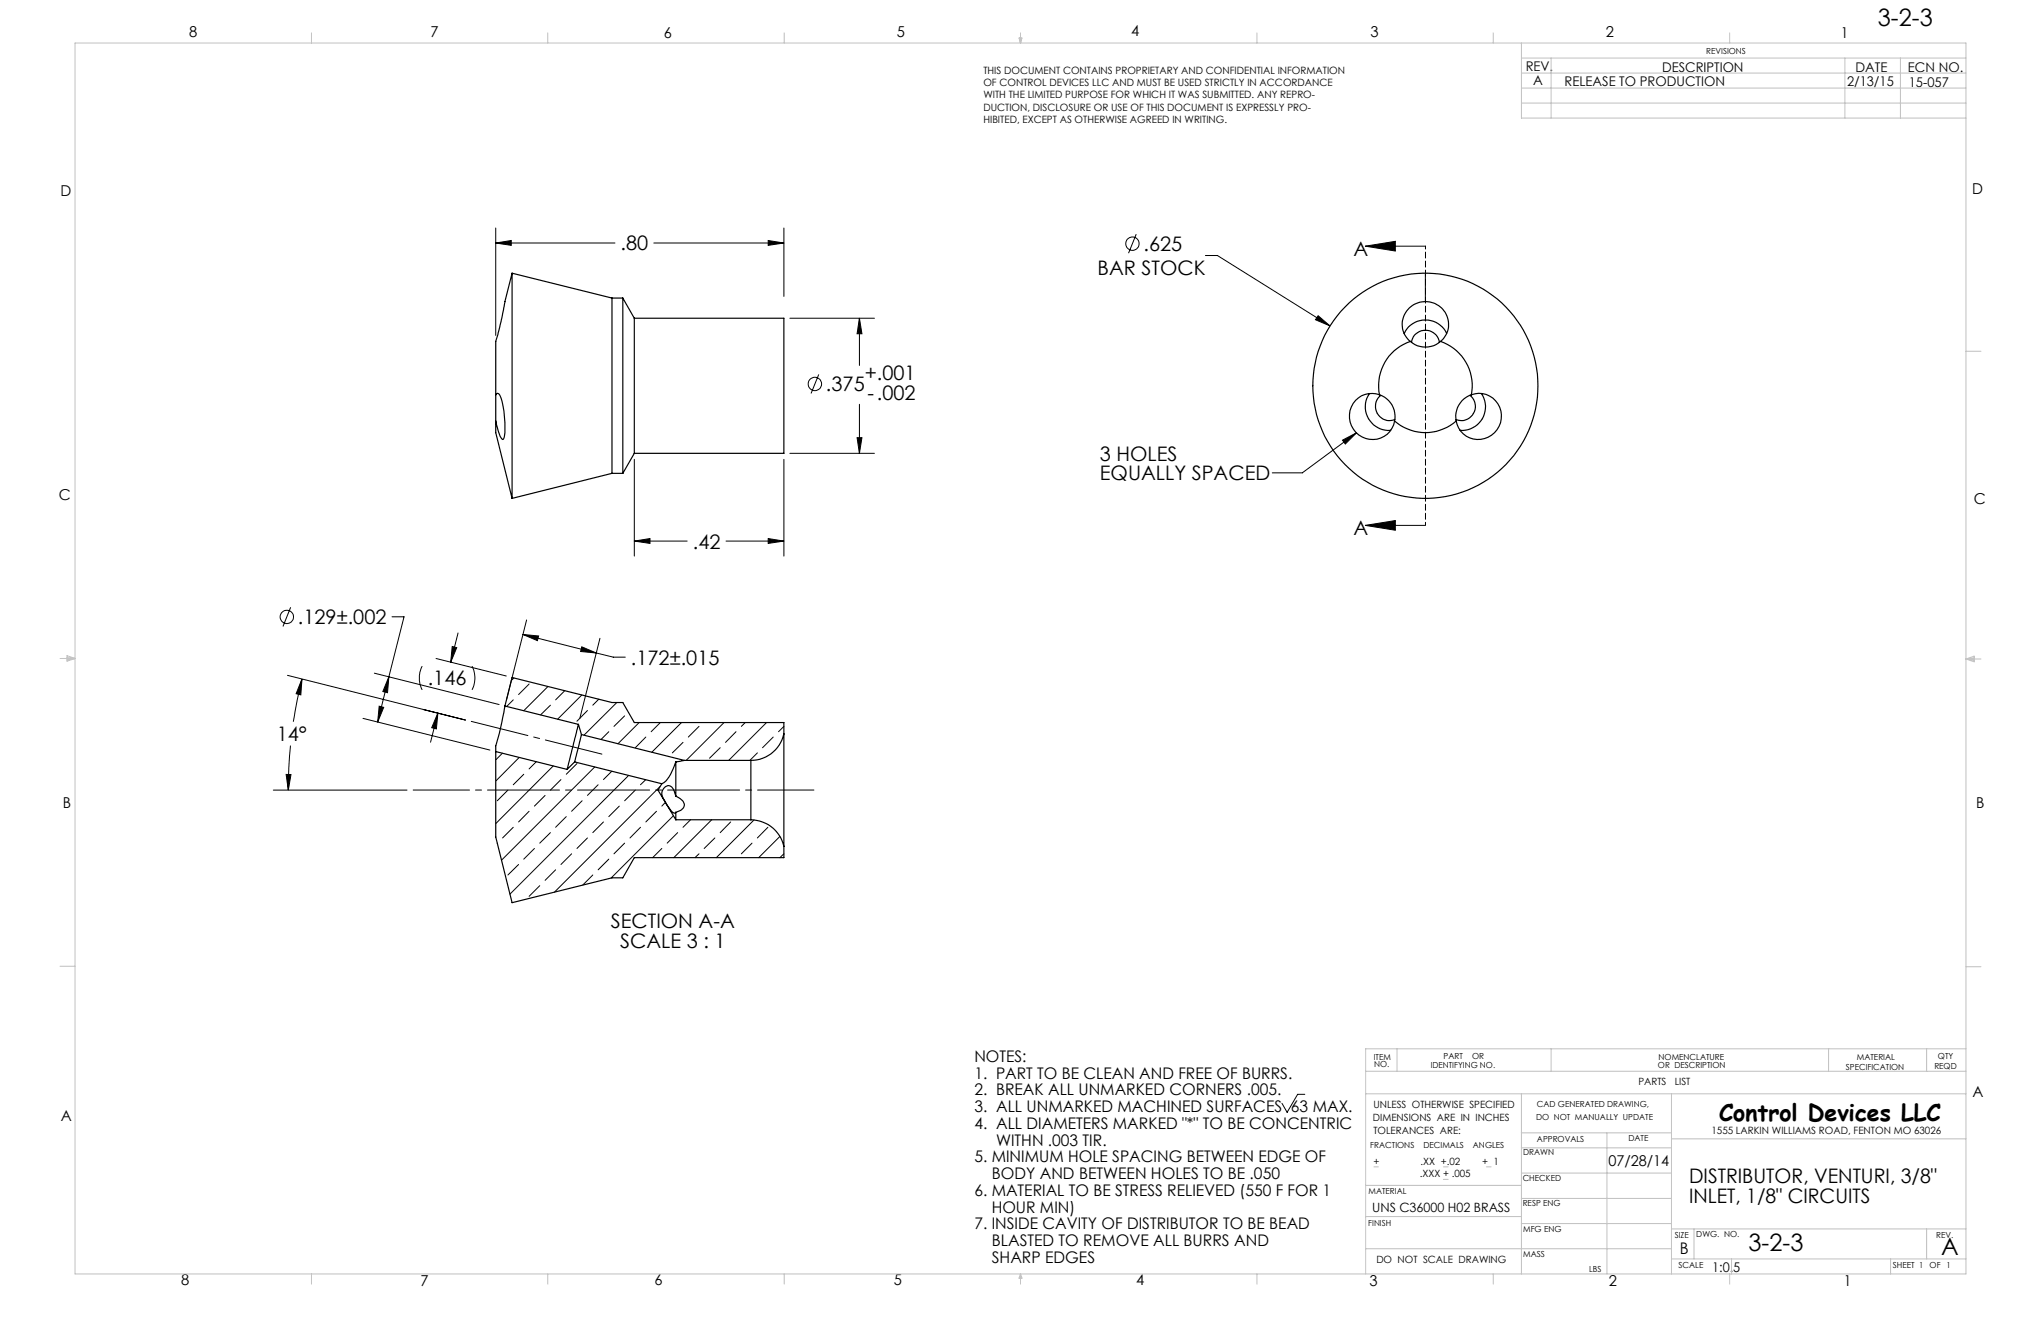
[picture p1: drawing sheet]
<svg xmlns="http://www.w3.org/2000/svg" width="432mm" height="279mm" viewBox="0 0 432 279" stroke-linecap="round" stroke-linejoin="round" font-family="sans-serif">
<g fill="none" stroke="#000" stroke-width=".21">
<path d="M104.9 51.4l3.3-.5v1zM104.9 48.2v22.7M104.9 51.4h25.2M138.3 51.4h27.5M162.5 50.9l3.3 .5-3.3 .5zM165.8 48.2v14.5M240.4 49.5l-1.6 4.1M255 54h2.6l23.8 14.9M288.9 52.1l6.3-1.1v2.1zM288.9 52.1h12.7M301.6 57.8v6M167.1 67.3h17.9"/>
<path d="M173.2 79.2l-1.6 4M181.8 67.3l.6 3.3h-1.1zM181.8 67.3v10M278.9 66.8l2.5 2.1-3.1-1.3zM134.2 97.2v20.4M165.8 97.2v20.4M167.1 95.9h17.9M181.3 92.6h1.1l-.6 3.3zM181.8 85.5v10.4M284 93.1l3-1.6-2.4 2.4zM287 91.5l-11.5 8.5h-6.3M134.2 114.4l3.3-.5v1z"/>
<path d="M134.2 114.4h11.2M153.6 114.4h12.2M162.5 113.9l3.3 .5-3.3 .5zM288.9 111.1l6.3-1v2zM288.9 111.1h12.7M61.5 128.4l-1.6 4.1M82.9 130.5h2.6l-3.2 12.7M92.3 139.3l14.8 3.7M95.7 136.7l.9 .3-1.2 3.1zM96.9 133.9l-1.5 6.2M110.6 134.2l3.3 .3-.2 1zM110.6 134.2l15.6 3.9"/>
<path d="M111.4 131.1l-4.3 17M123.1 136.8l3.1 1.3-3.4-.3zM126.2 138.1l3.6 .9h2.5M126.9 135l-4.2 17M60.8 142.8l37.7 9.5-8.9-2.2M61.5 157.7l-.4 4.7-.1 4.7M63.9 143.6l-.3 3.4-.9-.3zM63.9 143.6l-1.8 9M76.8 151.9l26.8 6.7M79.2 142.4l26.4 6.6M80.2 149.4l1 .2-1.3 3.1zM82.3 143.2l-.3 3.3-1-.2z"/>
<path d="M82.3 143.2l-2.4 9.5M89.3 140.9a5.5 5.5 0 0 0 0 5M92.6 150.8l-.3 3.4-1-.3zM92.6 150.8l-1.5 6.2M99.9 140.9a5.5 5.5 0 0 1 0 5M106.3 159.3l-1.4 1.4M108.6 148l-1.4 1.4M108.7 143.4l-.5 .5M111.9 144.7l-2.2 2.2M115.9 145.2l-5.1 5.1M116.5 149.2l-2.1 2M119.5 146.1l-2 1.9"/>
<path d="M123.1 147l-5.1 5.1M124.3 150.3l-2.2 2.2M126.7 147.9l-1.3 1.3M128.8 154.8l-1.7 1.6M130.5 148.6l-7 6.9M132.2 151.4l-2.3 2.2M135.2 152.8l-4.5 4.5M136.6 155.9l-2.2 2.3M139.7 152.8l-1.9 2M144.2 152.8l-6.3 6.3M144.5 157l-2.3 2.2M147.9 153.6l-2.3 2.3"/>
<path d="M152.4 158.2l-2.3 2.2M153.2 152.8l-8 8M155.7 154.8l-2.2 2.2M157.7 152.8l-.9 .8M160.2 159.2l-1.6 1.6M162.2 152.8l-8 8M163.6 155.9l-2.3 2.3M165.8 153.6l-1.1 1.2M57.8 167.1h28.3M60.5 163.8h1.1l-.6 3.3zM105.2 178.3v.1M107.5 167.1l-2.3 2.3"/>
<path d="M108.6 175l-2.3 2.2M109.9 160.2l-5 5M110.8 163.8l-2.2 2.2M111.9 171.6l-2.2 2.2M113.1 179.5l-2.3 2.2M113.5 161.1l-1.6 1.5M115.3 168.2l-2.2 2.3M116.5 176.1l-2.3 2.2M117.1 162l-12.2 12.2M118.7 164.9l-2.2 2.2M119.8 172.7l-2.3 2.3M122.1 161.5l-2.3 2.3"/>
<path d="M123.2 169.4l-2.3 2.2M124.3 177.2l-2.2 2.3M125.8 162.2l-19.7 19.8M126.5 166l-2.2 2.2M127.7 173.8l-2.3 2.3M129.4 163.1l-1.7 1.8M131 170.5l-2.2 2.2M132.2 178.3l-2.3 2.3M133 164l-25.1 25.1M134.4 167.1l-2.2 2.3M135.5 175l-2.2 2.2M136.6 164.9l-1.1 1.1"/>
<path d="M138.9 171.6l-2.3 2.2M139.6 166.4l-22.3 22.3M140 179.5l-1.9 1.9M140.8 169.7l-.8 .8M142.5 172.5l-13.2 13.2M143.4 176.1l-2.3 2.2M146.1 173.4l-1.6 1.6M150.6 173.4l-8 8M151.2 177.2l-2.2 2.3M154.6 173.8l-2.2 2.3M159.1 178.3l-2.3 2.3M159.5 173.4l-7.9 8"/>
<path d="M162.5 175l-2.3 2.2M165 176.9l-4.5 4.5M109.7 182.8l-2.2 2.3M114.2 187.3l-2.3 2.3M117.5 184l-2.2 2.2M120.9 180.6l-2.2 2.2M125.4 185.1l-2.1 2.1M128.8 181.7l-2.3 2.3M147.9 180.6l-.9 .8M165.8 180.6l-.8 .8M276 231.5h-1.5l-2.2 3.8-1.1-1.9"/>
<circle cx="239.6" cy="51.5" r="1.41"/>
<circle cx="172.4" cy="81.2" r="1.41"/>
<circle cx="60.7" cy="130.5" r="1.41"/>
</g>
<path d="M301.6 52v59.1" fill="none" stroke="#000" stroke-width=".21" stroke-dasharray="1.3 .6" stroke-dashoffset=".6"/>
<path d="M99.7 152.6l27.6 6.9" fill="none" stroke="#000" stroke-width=".21" stroke-dasharray="15.2 1.3 1.3 1.3" stroke-dashoffset="2.9"/>
<path d="M172.2 167.1h-84.8" fill="none" stroke="#000" stroke-width=".21" stroke-dasharray="15.2 1.3 1.3 1.3" stroke-dashoffset="3.3"/>
<g fill="none" stroke="#c0c0c0" stroke-width=".21">
<path d="M15.9 9.1h400v260.4h-400zM65.9 6.9v2.2M115.9 6.9v2.2M165.9 6.9v2.2M215.6 8h.6l-.3 1.1zM215.7 8l.2 1.1M215.9 6.9v2.2M216 8l-.1 1.1M265.9 6.9v2.2M315.9 6.9v2.2M321.9 9.1v15.9h94M321.9 15.5h94"/>
<path d="M321.9 18.6h94M321.9 12.3h94M328.2 12.3v12.7M365.9 6.9v2.2M390.3 12.3v12.7M402.1 12.3v12.7M321.9 21.8h94M415.9 74.3h3.2M12.7 139.3h3.2M14.2 139.1l1.7 .2M14.2 138.7l1.7 .6-1.7 .5zM15.9 139.3l-1.7 .3"/>
<path d="M415.9 139.4h3.2M415.9 139.4l1.8-.6v1.2zM415.9 139.4l1.8 .3M417.7 139.2l-1.8 .2M12.7 204.4h3.2M415.9 204.5h3.2M288.9 231.4h127M288.9 226.6h127M295.6 221.8v4.8M321.9 231.4v38.1M321.9 239.6h31.7M328.2 221.8v4.8"/>
<path d="M340 239.6v29.9M353.6 231.4v38.1M386.9 221.8v4.8M407.6 221.8v4.8M415.9 221.8h-127v47.7M288.9 257.3h33M288.9 250.7h33M290.7 246.8h.9M305.4 246.8h1M305.4 249.4h1M314.5 246.8h1M321.9 258.8h31.7"/>
<path d="M321.9 253.5h31.7M321.9 248.1h31.7M321.9 242.8h31.7M353.6 259.9h62.3M353.6 240.9h62.3M358.4 259.9v6.4M407.6 259.9v6.4M65.9 269.5v2.1M115.9 269.5v2.1M165.9 269.5v2.1M215.9 269.5v2.1M215.9 269.5l.3 .8h-.6z"/>
<path d="M265.9 269.5v2.1M288.9 264.1h64.7M315.9 269.5v2.1M353.6 266.3h62.3M365.9 269.5v2.1M366.3 266.3v3.2M400 266.3v3.2"/>
</g>
<g fill="#000">
<path d="M284 93.1l3-1.6-2.4 2.4z"/>
<path d="M288.9 52.1l6.3-1.1v2.1zM288.9 111.1l6.3-1v2z"/>
<path d="M278.9 66.8l-.6 .8 3.1 1.3zM104.9 51.4l3.3-.5v1zM162.5 50.9l3.3 .5-3.3 .5zM181.8 67.3l.6 3.3h-1.1zM181.3 92.6h1.1l-.6 3.3zM134.2 114.4l3.3-.5v1zM162.5 113.9l3.3 .5-3.3 .5zM82.3 143.2l-.3 3.3-1-.2zM80.2 149.4l1 .2-1.3 3.1zM123.1 136.8l3.1 1.3-3.4-.3zM110.6 134.2l3.3 .3-.2 1zM63.9 143.6l-.3 3.4-.9-.3zM60.5 163.8h1.1l-.6 3.3zM92.6 150.8l-.3 3.4-1-.3zM95.7 136.7l.9 .3-1.2 3.1z"/>
</g>
<g fill="none" stroke="#000" stroke-width=".25">
<path d="M108.3 57.8v47.6M108.3 57.8l-1.5 6-1.4 6.5a10.5 10.5 0 0 0-.5 5v8.2M108.3 57.8l21.2 5.2M129.5 63v37.1M129.5 63h2.3M131.8 63v37.1M131.8 63l2.4 4.3M134.2 67.3v28.6M134.2 67.3h31.6v28.6h-31.6M298.4 72.2a4.9 4.9 0 0 1 .1-7.4 4.9 4.9 0 0 1 7.3 1.3 4.6 4.6 0 0 1-1 6.1M298.4 72.2a9.9 9.9 0 0 0-6.5 11.3M298.4 72.2a4.8 4.8 0 0 0 6.4 0"/>
<path d="M298.6 72.4a2.97 2.97 0 0 1 3-2.6 2.97 2.97 0 0 1 2.9 2.6M304.8 72.2a9.9 9.9 0 0 1 6.5 11.3M306.1 70.5a5 5 0 0 0-4.5-2.8 5 5 0 0 0-4.5 2.9M104.9 89v2.5l3.4 13.9M104.9 83.5l.3-.3a2.63 2.63 0 0 1 1.1 2.2 18.8 18.8 0 0 1 .3 7.3l-.3 .3a8 8 0 0 1-1.4-4M104.9 83.5v5.5M134.2 95.9l-2.4 4.2M289.7 83.2a5 5 0 0 0-.2 5.3 5 5 0 0 0 4.7 2.5M291.9 83.5a4.9 4.9 0 0 0-6.4 3.9 4.9 4.9 0 0 0 5 5.6 4.6 4.6 0 0 0 4.5-4M291.9 83.5a4.8 4.8 0 0 1 3.1 5.5M292.1 83.6a2.99 2.99 0 0 0-.7 3.9 2.99 2.99 0 0 0 3.7 1.2M295 89a9.9 9.9 0 0 0 13.1 0"/>
<path d="M311 83.6a2.98 2.98 0 0 1 .7 3.8 2.98 2.98 0 0 1-3.7 1.3M311.3 83.5a4.9 4.9 0 0 1 6.3 4 4.9 4.9 0 0 1-5.1 5.5 4.7 4.7 0 0 1-4.4-4M311.3 83.5a4.8 4.8 0 0 0-3.2 5.5M313.4 83.2a5 5 0 0 1 .2 5.3 5 5 0 0 1-4.7 2.5M129.5 100.1l-21.2 5.3M129.5 100.1h2.3M104.9 159v18l3.4 13.9 21.2-5.2h2.3l2.4-4.3h31.6v-2.4M104.9 159l15.1 3.7M106.8 149.3l-1.4 6.5a6.7 6.7 0 0 0-.5 3.2M106.8 149.3l1.5-6 21.2 5.3h2.3l2.4 4.2h31.6v2.4M106.8 149.3l15.6 3.9M122.4 153.2l-2.4 9.5"/>
<path d="M122.4 153.2l.6 2.2M123 155.4l-1.4 5.7M123 155.4l21.8 5.4M165.8 155.2a7.2 7.2 0 0 1-6.9 5.6M165.8 155.2v23.8M121.6 161.1l18.4 4.7M121.6 161.1l-1.6 1.6M140 165.8l-.8 1.3 3.8 6.3M143 161.1l-.3 .8a6.6 6.6 0 0 1-2.7 3.9M143 161.1v7.3M143 168.4a2.43 2.43 0 0 0-1.5-2.2 1.77 1.77 0 0 0-1.1 2.9l.3 .4a6.5 6.5 0 0 0 1.9 2.5l.4-.2M143 171.8v1.6"/>
<path d="M143 168.4a2.67 2.67 0 0 1 1.8 1.9 2.01 2.01 0 0 1-1.8 1.5M143 173.4h15.9M144.8 160.8l-1.8 .3M144.8 160.8h14.1M158.9 173.4a7.2 7.2 0 0 1 6.9 5.6M158.9 160.8v12.6"/>
<circle cx="301.6" cy="81.6" r="23.8"/>
</g>
<g font-size="5.1">
<text x="397.3" y="5.6">3-2-3</text>
<text x="369.9" y="264.7">3-2-3</text>
<text x="410.6" y="265.5">A</text>
</g>
<text font-size="4.9" x="363.7" y="237.1">Control Devices LLC</text>
<g font-size="4.2">
<text x="131.3" y="53">.80</text>
<text x="241.9" y="53.1">.625</text>
<text x="232.2" y="58.2">BAR STOCK</text>
<text x="286.3" y="54.2">A</text>
<text x="174.7" y="82.7">.375</text>
<text x="183" y="80.5">+.001</text>
<text x="183.5" y="84.6">-.002</text>
<text x="232.7" y="97.4">3 HOLES</text>
<text x="232.7" y="101.6">EQUALLY SPACED</text>
<text x="286.3" y="113.3">A</text>
<text x="146.6" y="116">.42</text>
<text x="63" y="132">.129±.002</text>
<text x="133.5" y="140.6">.172±.015</text>
<text x="90.5" y="145">.146</text>
<text x="58.5" y="156.8">14°</text>
<text x="129.2" y="196.4">SECTION A-A</text>
<text x="131.2" y="200.5">SCALE 3 : 1</text>
<text x="357.4" y="250.2">DISTRIBUTOR, VENTURI, 3/8&quot;</text>
<text x="357.4" y="254.4">INLET, 1/8&quot; CIRCUITS</text>
</g>
<g font-size="3.4">
<text x="206.1" y="224.6">NOTES:</text>
<text x="206.1" y="228.2">1. PART TO BE CLEAN AND FREE OF BURRS.</text>
<text x="206.1" y="231.7">2. BREAK ALL UNMARKED CORNERS .005.</text>
<text x="206.1" y="235.2">3. ALL UNMARKED MACHINED SURFACES 63 MAX.</text>
<text x="206.1" y="238.8">4. ALL DIAMETERS MARKED &quot;*&quot; TO BE CONCENTRIC</text>
<text x="206.1" y="245.9">5. MINIMUM HOLE SPACING BETWEEN EDGE OF</text>
<text x="210.7" y="242.3">WITHN .003 TIR.</text>
<text x="209.8" y="249.4">BODY AND BETWEEN HOLES TO BE .050</text>
<text x="206.1" y="252.9">6. MATERIAL TO BE STRESS RELIEVED (550 F FOR 1</text>
<text x="209.8" y="256.5">HOUR MIN)</text>
<text x="206.1" y="260">7. INSIDE CAVITY OF DISTRIBUTOR TO BE BEAD</text>
<text x="209.8" y="263.6">BLASTED TO REMOVE ALL BURRS AND</text>
<text x="209.8" y="267.1">SHARP EDGES</text>
<text x="355.4" y="265.2">B</text>
</g>
<g font-size="3.2">
<text x="40" y="7.9">8</text>
<text x="91.1" y="7.9">7</text>
<text x="140.4" y="8.1">6</text>
<text x="189.8" y="7.9">5</text>
<text x="239.3" y="7.6">4</text>
<text x="289.9" y="7.9">3</text>
<text x="339.7" y="7.9">2</text>
<text x="389.5" y="8.1">1</text>
<text x="12.8" y="41.6">D</text>
<text x="417.3" y="41.1">D</text>
<text x="12.4" y="105.7">C</text>
<text x="417.6" y="106.5">C</text>
<text x="13.3" y="170.9">B</text>
<text x="418.1" y="170.8">B</text>
<text x="417.3" y="231.9">A</text>
<text x="12.9" y="237.2">A</text>
<text x="38.3" y="271.8">8</text>
<text x="88.9" y="272">7</text>
<text x="138.5" y="271.8">6</text>
<text x="189.1" y="271.8">5</text>
<text x="240.4" y="271.8">4</text>
<text x="289.7" y="272">3</text>
<text x="340.3" y="272">2</text>
<text x="390.1" y="272">1</text>
</g>
<text font-size="3.1" x="340.3" y="246.5">07/28/14</text>
<g font-size="2.8">
<text x="322.8" y="15.1">REV.</text>
<text x="324.3" y="18">A</text>
<text x="351.6" y="15.2">DESCRIPTION</text>
<text x="392.6" y="15.2">DATE</text>
<text x="403.7" y="15.2">ECN NO.</text>
<text x="331" y="18.2">RELEASE TO PRODUCTION</text>
<text x="390.8" y="18.1">2/13/15</text>
<text x="403.8" y="18.4">15-057</text>
<text x="362.2" y="269">1:0.5</text>
</g>
<text font-size="2.7" x="290.3" y="256.3">UNS C36000 H02 BRASS</text>
<g font-size="2.1">
<text x="208.1" y="15.6">THIS DOCUMENT CONTAINS PROPRIETARY AND CONFIDENTIAL INFORMATION</text>
<text x="208.1" y="18.2">OF CONTROL DEVICES LLC AND MUST BE USED STRICTLY IN ACCORDANCE</text>
<text x="208.1" y="20.8">WITH THE LIMITED PURPOSE FOR WHICH IT WAS SUBMITTED. ANY REPRO-</text>
<text x="208.1" y="23.4">DUCTION, DISCLOSURE OR USE OF THIS DOCUMENT IS EXPRESSLY PRO-</text>
<text x="208.1" y="26">HIBITED, EXCEPT AS OTHERWISE AGREED IN WRITING.</text>
<text x="346.6" y="229.4">PARTS</text>
<text x="354.3" y="229.4">LIST</text>
<text x="290.5" y="237.1">DIMENSIONS ARE IN INCHES</text>
<text x="290.6" y="234.5">UNLESS OTHERWISE SPECIFIED</text>
<text x="290.6" y="239.9">TOLERANCES ARE:</text>
<text x="362.1" y="239.8">1555 LARKIN WILLIAMS ROAD, FENTON MO 63026</text>
<text x="290.6" y="246.4">+</text>
<text x="300.4" y="249">.XXX + .005</text>
<text x="300.5" y="246.4">.XX +.02</text>
<text x="313.6" y="246.4">+ 1</text>
<text x="291.2" y="267.1">DO NOT SCALE DRAWING</text>
</g>
<g font-size="1.8">
<text x="361" y="11.5">REVISIONS</text>
<text x="290.6" y="224.1">ITEM</text>
<text x="290.8" y="225.7">NO.</text>
<text x="302.7" y="225.9">IDENTIFYING NO.</text>
<text x="305.4" y="223.9">PART</text>
<text x="311.4" y="223.9">OR</text>
<text x="350.8" y="226">OR DESCRIPTION</text>
<text x="350.9" y="224.1">NOMENCLATURE</text>
<text x="390.5" y="226.3">SPECIFICATION</text>
<text x="392.9" y="224.2">MATERIAL</text>
<text x="409.2" y="226.2">REQD</text>
<text x="410" y="224.1">QTY</text>
<text x="325" y="236.9">DO NOT MANUALLY UPDATE</text>
<text x="325.2" y="234.1">CAD GENERATED DRAWING,</text>
<text x="289.9" y="242.7">FRACTIONS</text>
<text x="301.2" y="242.7">DECIMALS</text>
<text x="311.6" y="242.7">ANGLES</text>
<text x="322.2" y="244.3">DRAWN</text>
<text x="325.2" y="241.6">APPROVALS</text>
<text x="344.5" y="241.4">DATE</text>
<text x="322.1" y="249.8">CHECKED</text>
<text x="289.5" y="252.6">MATERIAL</text>
<text x="322.1" y="255.1">RESP ENG</text>
<text x="289.5" y="259.3">FINISH</text>
<text x="322.2" y="260.5">MFG ENG</text>
<text x="354.3" y="261.8">SIZE</text>
<text x="358.9" y="261.7">DWG. NO.</text>
<text x="409.6" y="261.8">REV.</text>
<text x="322.2" y="266">MASS</text>
<text x="336.2" y="269">LBS</text>
<text x="355.1" y="268.2">SCALE</text>
<text x="400.5" y="268.1">SHEET 1</text>
<text x="408.2" y="268.1">OF</text>
<text x="411.8" y="268.1">1</text>
</g>
</svg>
